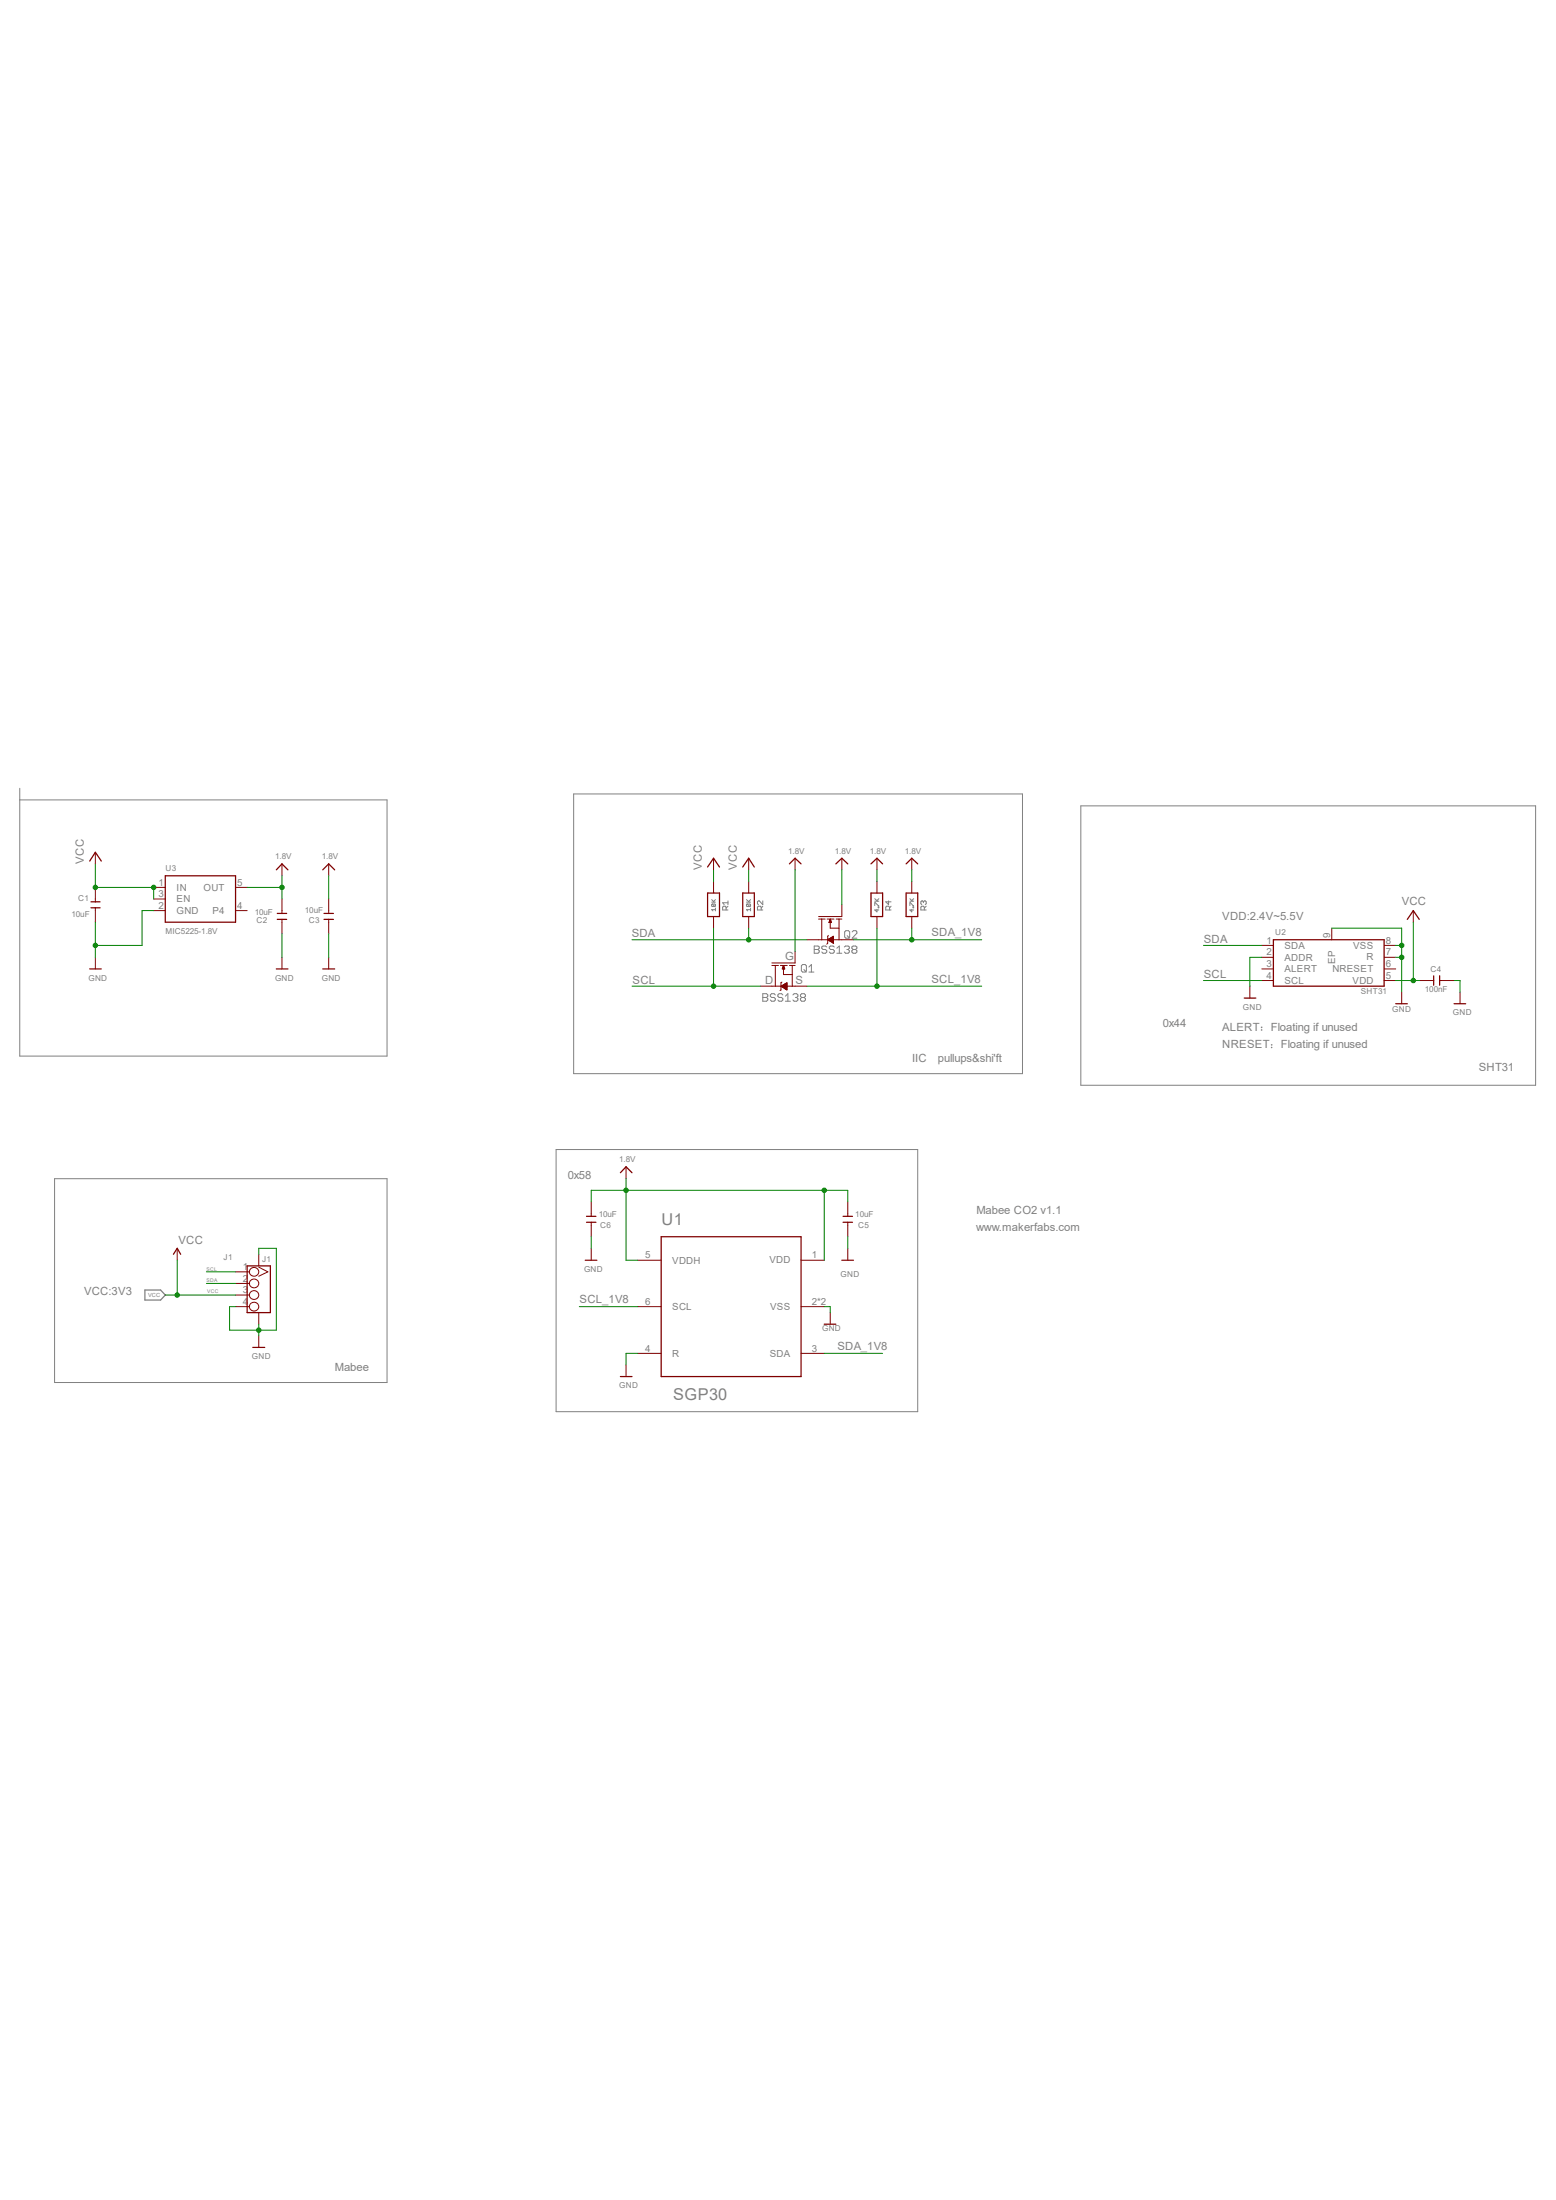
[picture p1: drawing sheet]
<svg xmlns="http://www.w3.org/2000/svg" width="210mm" height="297mm" viewBox="0 0 210 297" stroke-linecap="round" stroke-linejoin="round" font-family="sans-serif">
<g fill="none" stroke="#808080" stroke-width=".13">
<path d="M2.7 106.4v36.2h49.5v-34.6h-49.5M77.4 107.2h60.6v37.7h-60.6zM145.9 108.8h61.4v37.7h-61.4zM96.1 121.8h.5M96.1 121.5l.3 .3M96.1 122h.4l.1 .1-.1 .3M96.1 122v.1v.3h.4M96.1 122l.4 .4M96.6 122.8h-.5l.1 .2M96.6 122.6v.4M96.6 121.5l-.3 .2M100.8 121.8h.5"/>
<path d="M100.8 121.5l.3 .3M100.8 122v.1v.3h.4M100.8 122h.4l.1 .1-.1 .3M100.8 122l.4 .4M101.3 122.8h-.5l.1 .2M101.3 122.6v.4M101.3 121.5l-.3 .2M103 134.2h.5l.1 .1v.2l-.1 .2 .1 .1v.2l-.1 .2h-.5zM103 134.7h.5M104.6 134.3l-.1-.1h-.4l-.1 .1v.2l.1 .2h.4l.1 .1v.2l-.1 .2h-.4l-.1-.2M105.7 134.3l-.2-.1h-.3l-.2 .1v.2l.2 .2h.3l.2 .1v.2l-.2 .2h-.3l-.2-.2M106 135.2h.7"/>
<path d="M106 134.5l.3-.3v1M107 134.3l.2-.1h.3l.2 .1v.2l-.2 .2M107.4 134.7h.1M107.5 134.7l.2 .1v.2l-.2 .2h-.3l-.2-.2M108.2 134.7l-.2-.2v-.2l.2-.1h.3l.2 .1v.2l-.2 .2M108.2 134.7l-.2 .1v.2l.2 .2h.3l.2-.2v-.2l-.2-.1M108.2 134.7h.3M109.9 127.7h.5l.2 .1v.2l-.2 .2 .2 .2v.1l-.2 .2h-.5zM109.9 128.2h.5M111.6 127.8l-.2-.1h-.3l-.2 .1v.2l.2 .2h.3l.2 .2v.1l-.2 .2h-.3l-.2-.2M112.6 127.8l-.2-.1h-.3l-.2 .1v.2l.2 .2h.3l.2 .2v.1l-.2 .2h-.3l-.2-.2M112.9 128.7h.7"/>
<path d="M112.9 128l.4-.3v1M114 127.8l.1-.1h.4l.1 .1v.2l-.1 .2M114.3 128.2h.2M114.5 128.2l.1 .2v.1l-.1 .2h-.4l-.1-.2M115.1 128.2l-.1-.2v-.2l.1-.1h.4l.2 .1v.2l-.2 .2M115.1 128.2l-.1 .2v.1l.1 .2h.4l.2-.2v-.1l-.2-.2M115.1 128.2h.4M118.1 122.3v-.4l.5 .4M118.1 121.7h.5M118.1 121.3l.3 .4M118.4 122.8v.3l-.3-.2h.5M118.5 122.4h.1v.2h-.1z"/>
<path d="M118.6 121.3l-.2 .3M122.8 122.3v-.4l.5 .4M122.8 121.7h.5M122.8 121.3l.3 .4M123.1 122.8v.3l-.3-.2h.5M123.2 122.4h.1v.2h-.1zM123.3 121.3l-.2 .3M7.4 159.1h44.8v27.5h-44.8zM75.1 155.2h48.8v35.4h-48.8z"/>
</g>
<g fill="#808080">
<path d="M170.2 139.1a.1 .1 0 0 1 .2 0 .1 .1 0 0 1-.2 0zM170.2 138.7a.11 .11 0 0 1 .2 0 .11 .11 0 0 1-.2 0z"/>
<path d="M171.5 141.4a.1 .1 0 0 1 .2 0 .1 .1 0 0 1-.2 0zM171.5 141.1a.11 .11 0 0 1 .2 0 .11 .11 0 0 1-.2 0z"/>
</g>
<g fill="none" stroke="#808080" stroke-width=".13">
<path d="M98 122.9v-.4l-.1-.2h-.2l-.2 .2v.4h.8M98.3 122.3l-.3 .3M98.3 121.9h-.8l.2 .2M98.3 121.6v.5M102.7 122.9v-.4l-.1-.2h-.2l-.2 .2v.4h.8M103 121.6v.5l-.5-.5-.3 .2v.2l.2 .1M103 122.3l-.3 .3M108.2 130.4l.1-.2h.4l.1 .2v.7l-.1 .1h-.4l-.1-.1zM108.5 130.9l.3 .3M109.2 131.2h.7M109.2 130.6l.3-.4v1M114.2 125.6h.3l.2 .2v.7l-.2 .2h-.3l-.2-.2v-.7z"/>
<path d="M114.3 126.3l.4 .4M115 125.8l.2-.2h.3l.2 .4-.7 .7h.7M119.9 121.6v.5l-.4-.3h.8M120.1 122.9v-.4l-.2-.2h-.2l-.2 .2v.4h.8M120.3 122.3l-.2 .3M124.6 121.8l-.1-.2-.2 .2v.2l.1 .1M124.6 121.8l.2-.2 .2 .2v.2l-.1 .1M124.6 121.8v.1M124.8 122.9v-.4l-.2-.2h-.2l-.1 .2v.4h.7M125 122.3l-.2 .3"/>
</g>
<path d="M19.6 174.2h2.1l.6 .6-.6 .7h-2.1z" fill="none" stroke="#808080" stroke-width=".17"/>
<g fill="none" stroke="#800000" stroke-width=".17">
<path d="M12.1 116.2l.8-1.1 .8 1.1M22.3 118.2h9.5v6.3h-9.5zM37.3 117.4l.8-.8 .8 .8M43.6 117.4l.8-.8 .8 .8M95.5 117.1l.8-1.2 .8 1.2M100.2 117.1l.8-1.2 .8 1.2M106.6 116.6l.7-.7 .8 .7M112.8 116.6l.8-.7 .8 .7M117.6 116.6l.8-.7 .7 .7M122.3 116.6l.8-.7 .8 .7M12.1 130.8h1.6M12.3 121.8h1.2"/>
<path d="M12.3 122.6h1.2M37.3 130.8h1.6M37.4 123.3h1.3M37.4 124.1h1.3M43.6 130.8h1.6M43.7 123.3h1.3M43.7 124.1h1.3M95.5 120.6h1.6v3.1h-1.6zM100.2 120.6h1.6v3.1h-1.6zM117.6 120.6h1.5v3.1h-1.5zM122.3 120.6h1.6v3.1h-1.6zM167.9 134.7h1.6"/>
<path d="M171.9 126.9h14.9v6.2h-14.9zM188.4 135.5h1.5M189.9 124.1l.9-1.2 .8 1.2M193.5 131.7v1.3M194.3 131.7v1.3M196.3 135.5h1.5M83.7 158.3l.8-.8 .8 .8M23.4 169.3l.5-.8 .5 .8M33.4 170.9h3.1v6.3h-3.1zM79 170.1h1.6M79.2 164.2h1.2M79.2 165h1.2"/>
<path d="M89.2 167h18.9v18.8h-18.9zM111.3 178.8h1.5M113.6 170.1h1.6M113.8 164.2h1.3M113.8 165h1.3M34.1 181.9h1.6M83.7 185.8h1.6"/>
</g>
<g fill="none" stroke="#800000" stroke-width=".13">
<path d="M12.9 115.1v1.5M12.9 119.8v2M20.7 119.8h1.6M31.8 119.8h1.6M38.1 116.6v1.6M44.4 116.6v1.6M96.3 115.9v1.5M96.3 119v1.6M101 115.9v1.5M101 119v1.6M107.3 115.9v1.5M113.6 115.9v1.5"/>
<path d="M118.4 115.9v1.5M118.4 119v1.6M123.1 115.9v1.5M123.1 119v1.6M12.9 122.6v1.9M12.9 129.2v1.6M20.7 121.4h1.6M20.7 122.9h1.6M31.8 122.9h1.6M38.1 121.4v1.9M38.1 124.1v2M38.1 129.2v1.6"/>
<path d="M44.4 121.4v1.9M44.4 124.1v2M44.4 129.2v1.6M96.3 123.7v1.6M101 123.7v1.6M102.6 133.1h2.8M104.2 130.3h.9M104.6 130.3v2.8M105.3 130.3h1M105.4 133.1l.8-.4v.9zM105.5 133.1h3.4M105.5 133.2h.7"/>
<path d="M105.5 132.6l-.1 .1v.9l-.1 .1M105.5 133.1h.7M105.6 133.3h.6M105.6 133.1h.6M105.6 130.8h.3M105.6 130.7h.3M105.7 133.3h.5M105.7 130.7h.2M105.7 130.6h.1M105.7 133h.5M105.7 130.5h.1M105.7 130.3l.2 .5h-.3z"/>
<path d="M105.7 130.8v.8h1.2M105.7 130.4h.1M105.8 132.9h.4M105.8 133.4h.4M105.9 132.9h.3M105.9 133.5h.3M105.9 132.8h.3M106 133.5h.2M106 132.8h.2M106 133.6h.2M106.1 132.8h.1M106.1 133.6h.1"/>
<path d="M106.2 132.7h.1M106.6 130.3h.7M106.9 130.3v2.8M107.3 128.4v1.6h-3.1M108.9 126.9h2.8M110.5 124.1h.9M110.9 124.1v2.8M111.6 124.1h1M111.7 126.9l.8 .4M111.7 126.8h.8M111.8 126.9h.7M111.8 126.3l-.1 .1v.9l-.1 .2"/>
<path d="M111.8 126.8h.7M111.8 127h.7M111.9 126.7h.6M111.9 127h.6M111.9 124.5h.3M111.9 124.4h.2M112 126.7h.5M112 124.3h.1M112 124.2h.1M112 127h.5M112.1 124.5v.8h1.1M112.1 127.1h.4"/>
<path d="M112.1 126.7h.4M112.1 124.1l.1 .4h-.3zM112.1 124.1h.1M112.1 126.6h.4M112.2 126.6h.3M112.2 127.2h.3M112.3 126.5h.2M112.3 127.2h.2M112.4 126.5h.1M112.4 127.3h.1M112.4 126.4h.1M112.5 126.9h2.7"/>
<path d="M112.5 126.4l-.8 .5M112.5 126.4v.9M112.5 127.3h.1M112.9 124.1h.7M113.2 124.1v2.8M113.6 122.1v1.6h-3.1M118.4 123.7v1.6M123.1 123.7v1.6M168.7 133.1v1.6M170.3 127.6h1.6M170.3 129.2h1.6M170.3 130.8h1.6"/>
<path d="M170.3 132.4h1.6M179.7 125.3v1.6M186.8 127.6h1.6M186.8 129.2h1.6M186.8 130.8h1.6M186.8 132.4h1.6M189.2 133.9v1.6M190.8 122.9v1.6M191.6 132.4h1.9M194.3 132.4h2M197.1 133.9v1.6M84.5 157.5v1.6"/>
<path d="M23.9 168.5v1.6M31.8 171.7h1.9M31.8 173.3h1.9M31.8 174.8h1.9M31.8 176.4h1.9M34.9 171.1l1.3 .6-1.3 .6M34.9 169.3v1.6M34.9 177.2v1.6M79.8 162.3v1.9M79.8 165v2M79.8 168.5v1.6M86.1 176.4h3.1"/>
<path d="M86.1 170.1h3.1M108.1 176.4h3.2M108.1 170.1h3.2M112.1 177.2v1.6M114.4 162.3v1.9M114.4 165v2M114.4 168.5v1.6M34.9 180.3v1.6M84.5 184.3v1.5M86.1 182.7h3.1M108.1 182.7h3.2"/>
<circle cx="34.3" cy="173.3" r=".62"/>
<circle cx="34.3" cy="174.8" r=".62"/>
<circle cx="34.3" cy="176.4" r=".62"/>
<circle cx="34.3" cy="171.7" r=".62"/>
</g>
<path d="M22.3 174.8h9.5" fill="none" stroke="#008000" stroke-width=".13"/>
<circle cx="23.9" cy="174.8" r=".3" fill="#008000"/>
<g fill="none" stroke="#008000" stroke-width=".13">
<path d="M12.9 116.6v3.2h7.8v1.6M96.3 117.4v1.6M101 117.4v1.6M23.9 170.1v4.7"/>
<circle cx="23.9" cy="174.8" r=".3"/>
</g>
<circle cx="20.7" cy="119.8" r=".3" fill="#008000"/>
<circle cx="20.7" cy="119.8" r=".3" fill="none" stroke="#008000" stroke-width=".13"/>
<circle cx="12.9" cy="119.8" r=".3" fill="#008000"/>
<g fill="none" stroke="#008000" stroke-width=".13">
<path d="M188.4 132.4h3.2M190.8 124.5v7.9"/>
<circle cx="12.9" cy="119.8" r=".3"/>
</g>
<circle cx="190.8" cy="132.4" r=".3" fill="#008000"/>
<g fill="none" stroke="#008000" stroke-width=".13">
<path d="M12.9 124.5v4.7M20.7 122.9h-1.5v4.7h-6.3M111.3 176.4h.8v.8M86.1 182.7h-1.6v1.6"/>
<circle cx="190.8" cy="132.4" r=".3"/>
</g>
<circle cx="12.9" cy="127.6" r=".3" fill="#008000"/>
<g fill="none" stroke="#008000" stroke-width=".13">
<path d="M38.1 126.1v3.1M44.4 126.1v3.1M170.3 129.2h-1.6v3.9M34.9 169.3v-.8h2.4v11.1h-2.4M34.9 178.8v1.5"/>
<circle cx="12.9" cy="127.6" r=".3"/>
</g>
<circle cx="34.9" cy="179.6" r=".3" fill="#008000"/>
<g fill="none" stroke="#008000" stroke-width=".13">
<path d="M179.7 125.3h9.5v3.9h-.8M31.8 176.4h-.8v3.2h3.9M79.8 167v1.5M114.4 167v1.5"/>
<circle cx="34.9" cy="179.6" r=".3"/>
</g>
<circle cx="189.2" cy="127.6" r=".3" fill="#008000"/>
<g fill="none" stroke="#008000" stroke-width=".13">
<path d="M188.4 127.6h.8M189.2 129.2v4.7"/>
<circle cx="189.2" cy="127.6" r=".3"/>
</g>
<circle cx="189.2" cy="129.2" r=".3" fill="#008000"/>
<g fill="none" stroke="#008000" stroke-width=".13">
<path d="M196.3 132.4h.8v1.5M84.5 159.1v1.6h26.8"/>
<circle cx="189.2" cy="129.2" r=".3"/>
</g>
<circle cx="84.5" cy="160.7" r=".3" fill="#008000"/>
<g fill="none" stroke="#008000" stroke-width=".13">
<path d="M79.8 162.3v-1.6h4.7v9.4h1.6M114.4 160.7h-3.1v9.4"/>
<circle cx="84.5" cy="160.7" r=".3"/>
</g>
<circle cx="111.3" cy="160.7" r=".3" fill="#008000"/>
<g fill="none" stroke="#008000" stroke-width=".13">
<path d="M33.4 119.8h4.7M38.1 118.2v3.2M107.3 117.4v11M118.4 117.4v1.6M123.1 117.4v1.6M114.4 160.7v1.6"/>
<circle cx="111.3" cy="160.7" r=".3"/>
</g>
<circle cx="38.1" cy="119.8" r=".3" fill="#008000"/>
<g fill="none" stroke="#008000" stroke-width=".13">
<path d="M44.4 118.2v3.2M113.6 117.4v4.7M85.3 126.9h23.6M101 125.3v1.6"/>
<circle cx="38.1" cy="119.8" r=".3"/>
</g>
<circle cx="101" cy="126.9" r=".3" fill="#008000"/>
<g fill="none" stroke="#008000" stroke-width=".13">
<path d="M96.3 125.3v7.8h-11M162.4 127.6h7.9M27.9 173.3h3.9"/>
<circle cx="101" cy="126.9" r=".3"/>
</g>
<circle cx="96.3" cy="133.1" r=".3" fill="#008000"/>
<g fill="none" stroke="#008000" stroke-width=".13">
<path d="M96.3 133.1h6.3M118.4 125.3v7.8h14.1M162.4 132.4h7.9M27.9 171.7h3.9"/>
<circle cx="96.3" cy="133.1" r=".3"/>
</g>
<circle cx="118.4" cy="133.1" r=".3" fill="#008000"/>
<g fill="none" stroke="#008000" stroke-width=".13">
<path d="M108.9 133.1h9.5M115.2 126.9h17.3M123.1 125.3v1.6M78.2 176.4h7.9"/>
<circle cx="118.4" cy="133.1" r=".3"/>
</g>
<circle cx="123.1" cy="126.9" r=".3" fill="#008000"/>
<g fill="none" stroke="#008000" stroke-width=".13">
<path d="M111.3 182.7h7.8"/>
<circle cx="123.1" cy="126.9" r=".3"/>
</g>
<g font-size="2.2" fill="#808080">
<text x="89.3" y="165.4">U1</text>
<text x="90.8" y="189">SGP30</text>
</g>
<g font-size="1.5" fill="#808080">
<text x="11.3" y="116.6" transform="rotate(-90 11.3 116.6)">VCC</text>
<text x="94.7" y="117.4" transform="rotate(-90 94.7 117.4)">VCC</text>
<text x="99.4" y="117.4" transform="rotate(-90 99.4 117.4)">VCC</text>
<text x="165" y="124.2">VDD:2.4V~5.5V</text>
<text x="189.2" y="122.1">VCC</text>
<text x="85.3" y="126.5">SDA</text>
<text x="106" y="129.5">G</text>
<text x="125.7" y="126.4">SDA_1V8</text>
<text x="162.5" y="127.3">SDA</text>
<text x="85.4" y="132.8">SCL</text>
<text x="103.3" y="132.8">D</text>
<text x="107.4" y="132.8">S</text>
<text x="125.7" y="132.7">SCL_1V8</text>
<text x="162.5" y="132">SCL</text>
<text x="123.1" y="143.4">IIC</text>
<text x="126.6" y="143.4">pullups&amp;shi'ft</text>
<text x="156.9" y="138.7">0x44</text>
<text x="165" y="139.1">ALERT</text>
<text x="165" y="141.5">NRESET</text>
<text x="171.5" y="139.1">Floating if unused</text>
<text x="172.9" y="141.5">Floating if unused</text>
<text x="199.6" y="144.7">SHT31</text>
<text x="76.6" y="159.1">0x58</text>
<text x="24.1" y="167.9">VCC</text>
<text x="131.7" y="166.2">www.makerfabs.com</text>
<text x="131.8" y="163.8">Mabee CO2 v1.1</text>
<text x="11.3" y="174.8">VCC:3V3</text>
<text x="78.2" y="175.9">SCL_1V8</text>
<text x="45.2" y="185.1">Mabee</text>
<text x="113" y="182.2">SDA_1V8</text>
</g>
<g font-size="1.3" fill="#808080">
<text x="21.4" y="119.5">1</text>
<text x="32" y="119.5">5</text>
<text x="21.4" y="121.2">3</text>
<text x="21.4" y="122.7">2</text>
<text x="23.8" y="120.3">IN</text>
<text x="23.8" y="121.8">EN</text>
<text x="23.8" y="123.4">GND</text>
<text x="27.5" y="120.3">OUT</text>
<text x="28.7" y="123.4">P4</text>
<text x="32" y="122.7">4</text>
<text x="170.9" y="127.4">1</text>
<text x="170.9" y="129">2</text>
<text x="170.9" y="130.6">3</text>
<text x="173.4" y="128.1">SDA</text>
<text x="173.4" y="129.7">ADDR</text>
<text x="173.4" y="131.3">ALERT</text>
<text x="179.5" y="126.7" transform="rotate(-90 179.5 126.7)">9</text>
<text x="179.8" y="131.3">NRESET</text>
<text x="180.2" y="130.1" transform="rotate(-90 180.2 130.1)">EP</text>
<text x="182.6" y="128.1">VSS</text>
<text x="184.4" y="129.7">R</text>
<text x="187" y="127.4">8</text>
<text x="187" y="129">7</text>
<text x="187" y="130.6">6</text>
<text x="170.9" y="132.2">4</text>
<text x="173.4" y="132.8">SCL</text>
<text x="182.5" y="132.8">VDD</text>
<text x="187" y="132.2">5</text>
<text x="32.8" y="171.5">1</text>
<text x="32.8" y="173.1">2</text>
<text x="87.1" y="169.9">5</text>
<text x="90.7" y="170.6">VDDH</text>
<text x="103.8" y="170.6">VDD</text>
<text x="109.6" y="169.9">1</text>
<text x="32.8" y="174.6">3</text>
<text x="32.8" y="176.2">4</text>
<text x="87.1" y="176.2">6</text>
<text x="90.7" y="176.9">SCL</text>
<text x="103.9" y="176.9">VSS</text>
<text x="109.6" y="176.2">2*2</text>
<text x="87.1" y="182.5">4</text>
<text x="90.7" y="183.2">R</text>
<text x="103.9" y="183.2">SDA</text>
<text x="109.6" y="182.5">3</text>
</g>
<g font-size="1.1" fill="#808080">
<text x="22.4" y="117.6">U3</text>
<text x="37.1" y="116">1.8V</text>
<text x="43.4" y="116">1.8V</text>
<text x="106.4" y="115.2">1.8V</text>
<text x="112.7" y="115.2">1.8V</text>
<text x="117.4" y="115.2">1.8V</text>
<text x="122.1" y="115.2">1.8V</text>
<text x="9.7" y="123.7">10uF</text>
<text x="10.5" y="121.7">C1</text>
<text x="34.4" y="123.6">10uF</text>
<text x="34.6" y="124.7">C2</text>
<text x="41.1" y="123.2">10uF</text>
<text x="41.7" y="124.7">C3</text>
<text x="22.4" y="126.1">MIC5225-1.8V</text>
<text x="172.1" y="126.3">U2</text>
<text x="193.1" y="131.3">C4</text>
<text x="11.9" y="132.4">GND</text>
<text x="37.1" y="132.4">GND</text>
<text x="43.4" y="132.4">GND</text>
<text x="167.8" y="136.3">GND</text>
<text x="183.7" y="134.2">SHT31</text>
<text x="187.9" y="136.6">GND</text>
<text x="192.3" y="134">100nF</text>
<text x="196.1" y="137.1">GND</text>
<text x="83.6" y="156.9">1.8V</text>
<text x="80.8" y="164.3">10uF</text>
<text x="81" y="165.7">C6</text>
<text x="115.4" y="164.3">10uF</text>
<text x="115.8" y="165.7">C5</text>
<text x="30.2" y="170.1">J1</text>
<text x="35.4" y="170.4">J1</text>
<text x="78.8" y="171.7">GND</text>
<text x="113.5" y="172.5">GND</text>
<text x="111" y="179.7">GND</text>
<text x="34" y="183.5">GND</text>
<text x="83.6" y="187.4">GND</text>
</g>
<text font-size=".8" fill="#808080" x="20" y="175.1">VCC</text>
<g font-size=".7" fill="#808080">
<text x="27.9" y="173.1">SDA</text>
<text x="27.9" y="171.5">SCL</text>
<text x="27.9" y="174.6">VCC</text>
</g>
</svg>
